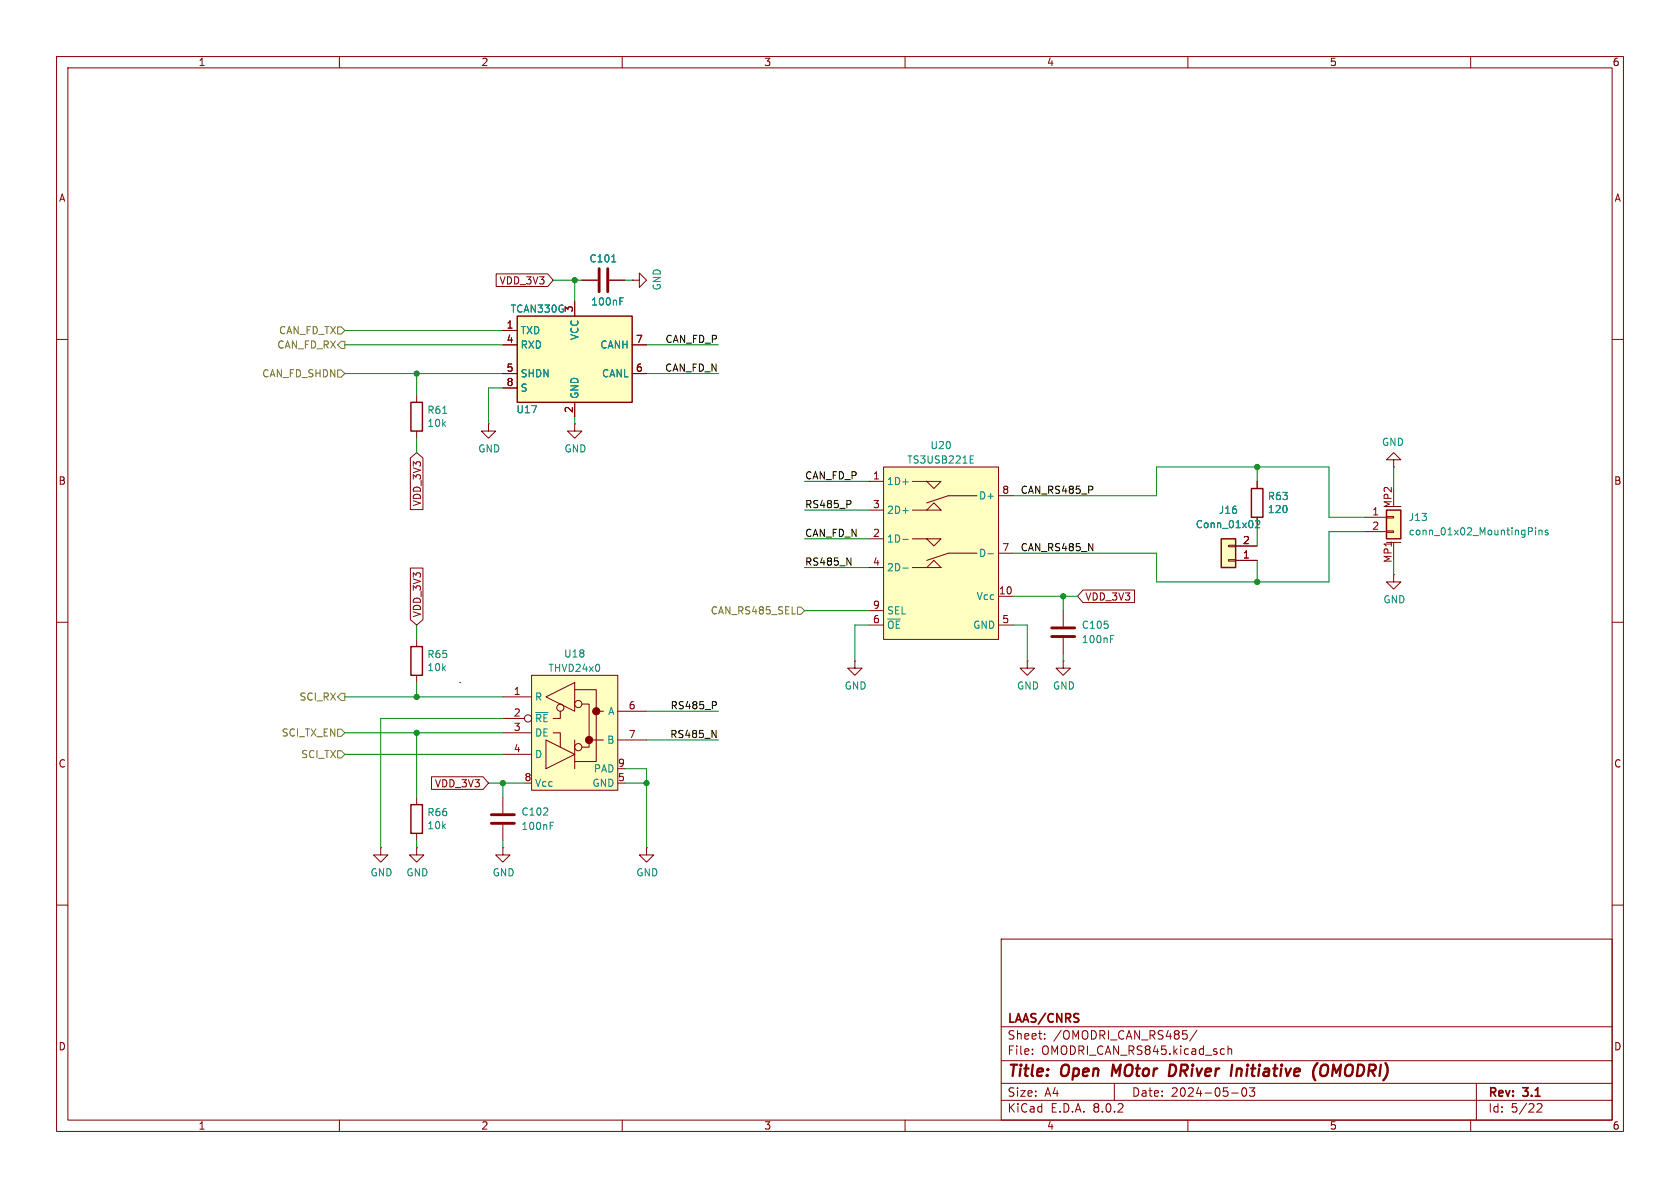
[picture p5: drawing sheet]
<svg xmlns="http://www.w3.org/2000/svg" width="297mm" height="210mm" viewBox="0 0 297 210" stroke-linecap="round" stroke-linejoin="round" font-family="sans-serif">
<g fill="none" stroke="#840000" stroke-width=".18">
<path d="M10 10h277v190h-277zM12 12h273v186h-273zM60 10v2M110 10v2M160 10v2M210 10v2M260 10v2M10 60h2M285 60h2M86.4 74.9v1.3h1.2l-1.2 1.3-1.3-1.3h1.3M86.4 74.9h.1M222.2 85.1v1.3"/>
<path d="M222.2 91.4v1.3M10 110h2M285 110h2M10 160h2M285 160h2M177 166h108v32h-108zM60 198v2M110 198v2M160 198v2M177 194.5h108M177 191.5h108M177 187.5h108"/>
<path d="M177 181.5h108M182.5 186.3v.1M182.5 185.5v.1M184.7 183.6v.1M184.7 182.8v.1M197 191.5v3M209.8 182.9v.7M210 198v2M211.6 182.1l-1.3 2M216 185.4l.5 .1M216.5 186.3l-.5 .1M217.1 185.5l.2-.1 .4 .1v.9"/>
<path d="M217.1 184.9v1.5M217.7 193.2h1.2M219.7 192.4l.2-.1a.81 .81 0 0 1 .6 .6 .81 .81 0 0 1-.3 .8l-.2 .1a.81 .81 0 0 1-.3-1.4zM220.9 192.3h.9l-.5 .6 .4 .1v.7l-.2 .1h-.4l-.2-.1M260 198v2M261 191.5v6.5M271.7 195.2l.6-.1 .2 .1 .1 .3-.9 1.1h.9"/>
</g>
<path d="M196.8 188.2l-.3 2M207.6 188.3l-.7-.1-.3 2h.5l.5-.3M218.7 188.9l-.2 1.3M219.3 188.9l-.6 .2M232.3 190.6l.2 .4M232.9 187.9l-.6 .9M234.6 188.3a.73 .73 0 0 0-1.1 .6l-.1 .6v.4l.2 .2a.71 .71 0 0 0 1-.2" fill="none" stroke="#840000" stroke-width=".4"/>
<path d="M221.2 86.4h2.1v5h-2.1z" fill="none" stroke="#840000" stroke-width=".25"/>
<path d="M94 119.4h15.2v20.3h-15.2z" fill="#ffffc2"/>
<g fill="none" stroke="#840000" stroke-width=".18">
<path d="M94 119.4h15.2v20.3h-15.2zM81.3 120.7h.1M88.9 123.2h5.1M88.9 127h3.8M88.9 129.5h5.1M88.9 133.4h5.1M96.5 130.8l5.1 2.6-5.1 2.5zM96.5 123.2l5.1-2.5v5zM97.8 129.5h1.3v2.6M99.1 125.7v1.3h-1.3M101.6 121.9h3.8v12.7h-3.8M101.6 130.8v5.1"/>
<path d="M102.9 124.5h1.2v7.6h-1.2M104.1 130.8h2.6M105.4 125.7h1.3M109.2 130.8h5.1M109.2 125.7h5.1"/>
<circle cx="93.3" cy="127" r=".63"/>
<circle cx="99.1" cy="125.1" r=".63"/>
<circle cx="102.2" cy="124.5" r=".63"/>
<circle cx="102.2" cy="132.1" r=".63"/>
</g>
<g fill="#840000" stroke="#840000" stroke-width=".18">
<circle cx="104.1" cy="130.8" r=".63"/>
<circle cx="105.4" cy="125.7" r=".63"/>
</g>
<path d="M94.7 126h2.2" fill="none" stroke="#008484" stroke-width=".18"/>
<path d="M91.4 55.9h20.4v15.2h-20.4z" fill="#ffffc2"/>
<path d="M91.4 55.9h20.4v15.2h-20.4zM72.6 114.3h2.1v5.1h-2.1z" fill="none" stroke="#840000" stroke-width=".25"/>
<g fill="none" stroke="#840000" stroke-width=".18">
<path d="M88.9 58.4h2.5M101.6 53.3v2.6M102.9 49.5h2.8M107.7 49.5h2.8M111.8 49.5h1.2v-1.2l1.3 1.2-1.3 1.3v-1.3M111.8 49.5h.1M88.9 61h2.5M88.9 66h2.5M88.9 68.6h2.5M101.6 71.1v2.6M111.8 61h2.5M111.8 66h2.5"/>
<path d="M73.7 113v1.3M73.7 119.4v1.3M88.9 149.9v1.2h1.3l-1.3 1.3-1.3-1.3h1.3M88.9 149.9h.1M88.9 141v2.8M88.9 145.8v2.8M114.3 149.9v1.2h1.3l-1.3 1.3-1.3-1.3h1.3M114.3 149.9h.1"/>
</g>
<path d="M105.9 47.5v4.1M107.4 47.5v4.1M86.9 145.5h4M86.9 144h4" fill="none" stroke="#840000" stroke-width=".51"/>
<path d="M108.1 46.3h.8M109.6 53.3h.4M109.6 52.6h.6M97.3 146h.4M97.3 145.4h.6" fill="none" stroke="#008484" stroke-width=".18"/>
<path d="M215.9 95.3h2.5v5h-2.5z" fill="#ffffc2"/>
<path d="M217.2 96.4h1.2v.2h-1.2zM217.2 98.9h1.2v.3h-1.2zM218.4 99.1h3.8M218.4 96.5h3.8" fill="none" stroke="#840000" stroke-width=".18"/>
<path d="M215.9 95.3h2.5v5h-2.5z" fill="none" stroke="#840000" stroke-width=".25"/>
<path d="M222 92.1l.5-.1 .2 .4-.8 .9h.8" fill="none" stroke="#008484" stroke-width=".18"/>
<path d="M156.2 82.6h20.3v30.4h-20.3z" fill="#ffffc2"/>
<g fill="none" stroke="#840000" stroke-width=".18">
<path d="M153.7 95.3h2.5M153.7 90.2h2.5M153.7 85.1h2.5M156.2 82.6h20.3v30.4h-20.3zM161.3 95.3h2.5M161.3 90.2h2.5M161.3 85.1h2.5M163.8 95.3h2.6l-1.3 1.2zM163.8 85.1h2.6l-1.3 1.3zM163.8 90.2l1.3-1.3 1.3 1.3zM165.1 99.1l1.3 1.2h-2.6zM172.7 97.8h-5.1l-3.8 1.3"/>
<path d="M172.7 87.6h-5.1l-3.8 1.3M176.5 97.8h2.6M176.5 87.6h2.6M153.7 100.3h2.5M153.7 110.5h2.5M153.7 108h2.5M161.3 100.3h2.5M176.5 105.4h2.6M176.5 110.5h2.6"/>
</g>
<path d="M159.6 85.2h1M159.6 95.3h1M159.6 90.3h1M171.5 81.2h.4M171.5 81.9h.6M171.5 80.6h.6M174.7 97.9h.9M159.6 100.4h1" fill="none" stroke="#008484" stroke-width=".18"/>
<path d="M245.1 90.2h2.5v5.1h-2.5z" fill="#ffffc2"/>
<g fill="none" stroke="#840000" stroke-width=".18">
<path d="M87.7 48.4h9.1l1 1.1-1 1.1h-9.1zM88.9 58.4h2.5M101.6 53.3v2.6M102.9 49.5h2.8M107.7 49.5h2.8M73.7 69.9v1.2M73.7 76.2v1.3M88.9 61h2.5M88.9 66h2.5M88.9 68.6h2.5M101.6 74.9v1.3h1.3l-1.3 1.3-1.3-1.3h1.3M101.6 74.9h.1"/>
<path d="M101.6 71.1v2.6M111.8 61h2.5M111.8 66h2.5M72.5 81l1.2-1 1.1 1v9.1h-2.3zM218.4 99.1h3.8M218.4 96.5h3.8M222.2 85.1v1.3M222.2 91.4v1.3M241.3 91.4h3.8M241.3 94h3.8M245.1 93.9h1.3v.2h-1.3zM245.1 91.3h1.3v.3h-1.3z"/>
<path d="M245.1 95.9h2.5M245.1 89.5h2.5M246.4 81.3h1.2l-1.2-1.3-1.3 1.3h1.3v1.3M246.4 82.6h.1M246.4 86.4v3M246.4 96v3.1M72.5 100.4h2.3v9.1l-1.1 1-1.2-1zM151.1 116.8v1.3h1.3l-1.3 1.3-1.2-1.3h1.2M151.1 116.8h.1M181.6 116.8v1.3h1.3l-1.3 1.3-1.3-1.3h1.3M181.6 116.8h.1M188 116.8v1.3h1.2l-1.2 1.3-1.3-1.3h1.3"/>
<path d="M188 116.8h.1M188 108v2.7M188 112.8v2.8M191.5 104.3h9.1v2.2h-9.1l-1-1.1zM246.4 101.6v1.3h1.2l-1.2 1.2-1.3-1.2h1.3M246.4 101.6h.1M76.3 137.3h9.1l1 1.1-1 1.1h-9.1zM67.3 149.9v1.2h1.3l-1.3 1.3-1.3-1.3h1.3M67.3 149.9h.1M73.7 149.9v1.2h1.2l-1.2 1.3-1.3-1.3h1.3M73.7 149.9h.1M73.7 141v1.2"/>
<path d="M73.7 147.3v1.3"/>
</g>
<path d="M72.6 71.1h2.1v5.1h-2.1zM245.1 90.2h2.5v5.1h-2.5zM72.6 142.2h2.1v5.1h-2.1z" fill="none" stroke="#840000" stroke-width=".25"/>
<g fill="none" stroke="#008484" stroke-width=".18">
<path d="M108.1 46.3h.8M109.6 53.3h.4M109.6 52.6h.6M78.3 73.1h.7M222 92.1l.5-.1 .2 .4-.8 .9h.8M270.8 93.4l.1 .1-.1 .4M271.5 93.3v.1M271.5 93.7v.9M272.1 93.7v.9M272.1 93.8l.2-.1 .3 .1v.8M273.6 93.8l-.3-.1-.1 .2v.2l.4 .1v.3h-.4M196.3 112.9h.4"/>
<path d="M196.3 112.3h.6"/>
</g>
<path d="M185.9 112.5h4.1M185.9 111h4.1" fill="none" stroke="#840000" stroke-width=".51"/>
<path d="M59.7 57.8h.6l.7 .6-.7 .7h-.6zM59.7 61l.6-.7h.7v1.3h-.7zM59.7 65.4h.6l.7 .6-.7 .7h-.6zM140 108.5h.6M141 107.3h.6l.6 .7-.6 .6h-.6zM59.7 132.7h.6l.7 .7-.7 .6h-.6zM59.7 123.2l.6-.6h.7v1.2h-.7zM59.7 128.9h.6l.7 .6-.7 .7h-.6z" fill="none" stroke="#848400" stroke-width=".18"/>
<path d="M149.7 98.6l.7 1.3v-1.3M150.3 88.5l.1 .2-.1 .4M193.1 86.1v.4M125.9 129.1l.7 1.3v-1.3M126.5 124.1l.2 .2-.2 .3" fill="none" stroke="#000" stroke-width=".18"/>
<g fill="none" stroke="#008400" stroke-width=".18">
<path d="M61 58.4h27.9M97.8 49.5h5.1M101.6 49.5v3.8M110.5 49.5h1.3M61 66h27.9M61 61h27.9M73.7 66v3.9M73.7 77.5v2.5M88.9 68.6h-2.5v6.3M101.6 73.7v1.2M114.3 66h12.7M114.3 61h12.7"/>
<path d="M142.2 85.1h11.5M142.2 95.3h11.5M142.2 90.2h11.5M179.1 87.6h25.4v-5h30.4v8.8h6.4M222.2 82.6v2.5M222.2 92.7v3.8M222.2 99.1v3.8M241.3 94h-6.4v8.9h-30.4v-5.1h-25.4M246.4 82.6v3.8M246.4 99.1v2.5M73.7 110.5v2.5M142.2 108h11.5"/>
<path d="M142.2 100.3h11.5M153.7 110.5h-2.6v6.3M179.1 105.4h11.4M179.1 110.5h2.5v6.3M188 105.4v2.6M188 115.6v1.2M61 123.2h27.9M61 129.5h27.9M61 133.4h27.9M73.7 120.7v2.5M73.7 129.5v11.5M86.4 138.4h6.3"/>
<path d="M88.9 127h-21.6v22.9M88.9 138.4v2.6M110.5 135.9h3.8v14M110.5 138.4h3.8M114.3 125.7h12.7M114.3 130.8h12.7M73.7 148.6v1.3M88.9 148.6v1.3"/>
</g>
<g fill="#008400" stroke="#008400" stroke-width=".18">
<circle cx="73.7" cy="66" r=".46"/>
<circle cx="101.6" cy="49.5" r=".46"/>
<circle cx="222.2" cy="102.9" r=".46"/>
<circle cx="188" cy="105.4" r=".46"/>
<circle cx="222.2" cy="82.6" r=".46"/>
<circle cx="114.3" cy="138.4" r=".46"/>
<circle cx="88.9" cy="138.4" r=".46"/>
<circle cx="73.7" cy="123.2" r=".46"/>
<circle cx="73.7" cy="129.5" r=".46"/>
</g>
<g font-size="2.8" fill="#840000">
<text x="178" y="190.9">Title:</text>
<text x="187.7" y="190.9">Open</text>
<text x="197.4" y="190.9">MOtor</text>
<text x="208.3" y="190.9">DRiver</text>
<text x="220.1" y="190.9">Initiative</text>
<text x="235.3" y="190.9">(OMODRI)</text>
</g>
<g font-size="2.1" fill="#840000">
<text x="178" y="184">Sheet:</text>
<text x="178" y="181.2">LAAS/CNRS</text>
<text x="186.2" y="184">/OMODRI_CAN_RS485/</text>
<text x="178" y="186.7">File:</text>
<text x="184.1" y="186.7">OMODRI_CAN_RS845.kicad_sch</text>
<text x="178" y="196.9">KiCad</text>
<text x="178" y="194.1">Size:</text>
<text x="184.7" y="194.1">A4</text>
<text x="185.7" y="196.9">E.D.A.</text>
<text x="193.3" y="196.9">8.0.2</text>
<text x="200" y="194.1">Date:</text>
<text x="207" y="194.1">2024-05-03</text>
<text x="263" y="194.3">Rev:</text>
<text x="263" y="196.9">Id:</text>
<text x="267.1" y="196.9">5/22</text>
<text x="269.4" y="194.3">3.1</text>
</g>
<g font-size="1.8" fill="#840000">
<text x="35" y="11.9">1</text>
<text x="85" y="11.9">2</text>
<text x="135" y="11.9">3</text>
<text x="185" y="11.9">4</text>
<text x="235" y="11.9">5</text>
<text x="285" y="11.9">6</text>
<text x="10.3" y="35.9">A</text>
<text x="285.3" y="35.9">A</text>
<text x="88.2" y="50.5">VDD_3V3</text>
<text x="89.5" y="58.2">1</text>
<text x="101.3" y="55.3" transform="rotate(-90 101.3 55.3)">3</text>
<text x="89.5" y="60.7">4</text>
<text x="89.5" y="65.8">5</text>
<text x="112.3" y="65.8">6</text>
<text x="112.3" y="60.7">7</text>
<text x="89.5" y="68.3">8</text>
<text x="101.3" y="73.1" transform="rotate(-90 101.3 73.1)">2</text>
<text x="10.3" y="85.9">B</text>
<text x="74.6" y="89.6" transform="rotate(-90 74.6 89.6)">VDD_3V3</text>
<text x="154.2" y="84.8">1</text>
<text x="154.2" y="89.9">3</text>
<text x="177.1" y="87.4">8</text>
<text x="246.1" y="90" transform="rotate(-90 246.1 90)">MP2</text>
<text x="285.3" y="85.9">B</text>
<text x="154.2" y="95">2</text>
<text x="242.5" y="91.2">1</text>
<text x="242.5" y="93.7">2</text>
<text x="154.2" y="100.1">4</text>
<text x="177.1" y="97.5">7</text>
<text x="219.6" y="98.8">1</text>
<text x="219.6" y="96.3">2</text>
<text x="246.1" y="99.6" transform="rotate(-90 246.1 99.6)">MP1</text>
<text x="154.2" y="107.7">9</text>
<text x="176.5" y="105.2">10</text>
<text x="191.8" y="106.4">VDD_3V3</text>
<text x="74.6" y="109.2" transform="rotate(-90 74.6 109.2)">VDD_3V3</text>
<text x="154.2" y="110.2">6</text>
<text x="177.1" y="110.2">5</text>
<text x="90.7" y="122.9">1</text>
<text x="111.1" y="125.5">6</text>
<text x="90.7" y="126.7">2</text>
<text x="90.7" y="129.3">3</text>
<text x="111.1" y="130.6">7</text>
<text x="10.3" y="135.9">C</text>
<text x="90.7" y="133.1">4</text>
<text x="109.1" y="135.6">9</text>
<text x="285.3" y="135.9">C</text>
<text x="76.8" y="139.4">VDD_3V3</text>
<text x="92.6" y="138.2">8</text>
<text x="109.1" y="138.2">5</text>
<text x="10.3" y="185.9">D</text>
<text x="285.3" y="185.9">D</text>
<text x="35" y="199.9">1</text>
<text x="85" y="199.9">2</text>
<text x="135" y="199.9">3</text>
<text x="185" y="199.9">4</text>
<text x="235" y="199.9">5</text>
<text x="285" y="199.9">6</text>
</g>
<g font-size="1.8" fill="#008484">
<text x="104.1" y="46.6">C101</text>
<text x="117" y="51.4" transform="rotate(-90 117 51.4)">GND</text>
<text x="90.2" y="55.5">TCAN330G</text>
<text x="91.9" y="59.3">TXD</text>
<text x="104.4" y="54.2">100nF</text>
<text x="91.9" y="61.8">RXD</text>
<text x="102.5" y="60.2" transform="rotate(-90 102.5 60.2)">VCC</text>
<text x="106" y="61.8">CANH</text>
<text x="91.9" y="66.9">SHDN</text>
<text x="91.9" y="69.4">S</text>
<text x="102.5" y="70.6" transform="rotate(-90 102.5 70.6)">GND</text>
<text x="106.3" y="66.9">CANL</text>
<text x="75.4" y="75.7">10k</text>
<text x="75.4" y="73.4">R61</text>
<text x="91.2" y="73.3">U17</text>
<text x="84.5" y="80.2">GND</text>
<text x="99.7" y="80.2">GND</text>
<text x="160.3" y="82.1">TS3USB221E</text>
<text x="164.4" y="79.6">U20</text>
<text x="244.2" y="79">GND</text>
<text x="156.7" y="86">1D+</text>
<text x="173" y="88.5">D+</text>
<text x="224" y="88.6">R63</text>
<text x="156.7" y="91">2D+</text>
<text x="211.3" y="93.6">Conn_01x02</text>
<text x="215.4" y="91">J16</text>
<text x="224" y="90.9">120</text>
<text x="248.9" y="94.8">conn_01x02_MountingPins</text>
<text x="248.9" y="92.3">J13</text>
<text x="156.7" y="96.1">1D-</text>
<text x="156.7" y="101.2">2D-</text>
<text x="173" y="98.7">D-</text>
<text x="172.6" y="106.3">Vcc</text>
<text x="244.5" y="106.9">GND</text>
<text x="156.7" y="111.4">~{OE}</text>
<text x="156.7" y="108.8">SEL</text>
<text x="171.9" y="111.4">GND</text>
<text x="191.1" y="111.4">C105</text>
<text x="191.1" y="113.9">100nF</text>
<text x="75.4" y="118.8">10k</text>
<text x="75.4" y="116.5">R65</text>
<text x="96.8" y="119">THVD24x0</text>
<text x="99.6" y="116.4">U18</text>
<text x="94.5" y="124.1">R</text>
<text x="149.2" y="122.1">GND</text>
<text x="179.7" y="122.1">GND</text>
<text x="186.1" y="122.1">GND</text>
<text x="94.5" y="127.9">~{RE}</text>
<text x="94.5" y="130.4">DE</text>
<text x="107.2" y="131.7">B</text>
<text x="107.4" y="126.6">A</text>
<text x="94.5" y="134.2">D</text>
<text x="104.9" y="136.8">PAD</text>
<text x="94.5" y="139.3">Vcc</text>
<text x="104.6" y="139.3">GND</text>
<text x="75.4" y="146.8">10k</text>
<text x="75.4" y="144.5">R66</text>
<text x="92.1" y="144.4">C102</text>
<text x="92.1" y="146.9">100nF</text>
<text x="65.4" y="155.1">GND</text>
<text x="71.8" y="155.1">GND</text>
<text x="87" y="155.1">GND</text>
<text x="112.4" y="155.1">GND</text>
</g>
<g font-size="1.8" fill="#848400">
<text x="49.2" y="59.3">CAN_FD_TX</text>
<text x="48.9" y="61.8">CAN_FD_RX</text>
<text x="46.3" y="66.9">CAN_FD_SHDN</text>
<text x="125.5" y="108.8">CAN_RS485_SEL</text>
<text x="52.9" y="124.1">SCI_RX</text>
<text x="49.7" y="130.4">SCI_TX_EN</text>
<text x="53.2" y="134.2">SCI_TX</text>
</g>
<g font-size="1.8">
<text x="117.5" y="65.8">CAN_FD_N</text>
<text x="117.5" y="60.7">CAN_FD_P</text>
<text x="142.2" y="84.8">CAN_FD_P</text>
<text x="142.2" y="89.9">RS485_P</text>
<text x="180.3" y="87.4">CAN_RS485_P</text>
<text x="142.2" y="95">CAN_FD_N</text>
<text x="142.2" y="100.1">RS485_N</text>
<text x="180.3" y="97.5">CAN_RS485_N</text>
<text x="118.5" y="125.5">RS485_P</text>
<text x="118.4" y="130.5">RS485_N</text>
</g>
</svg>
